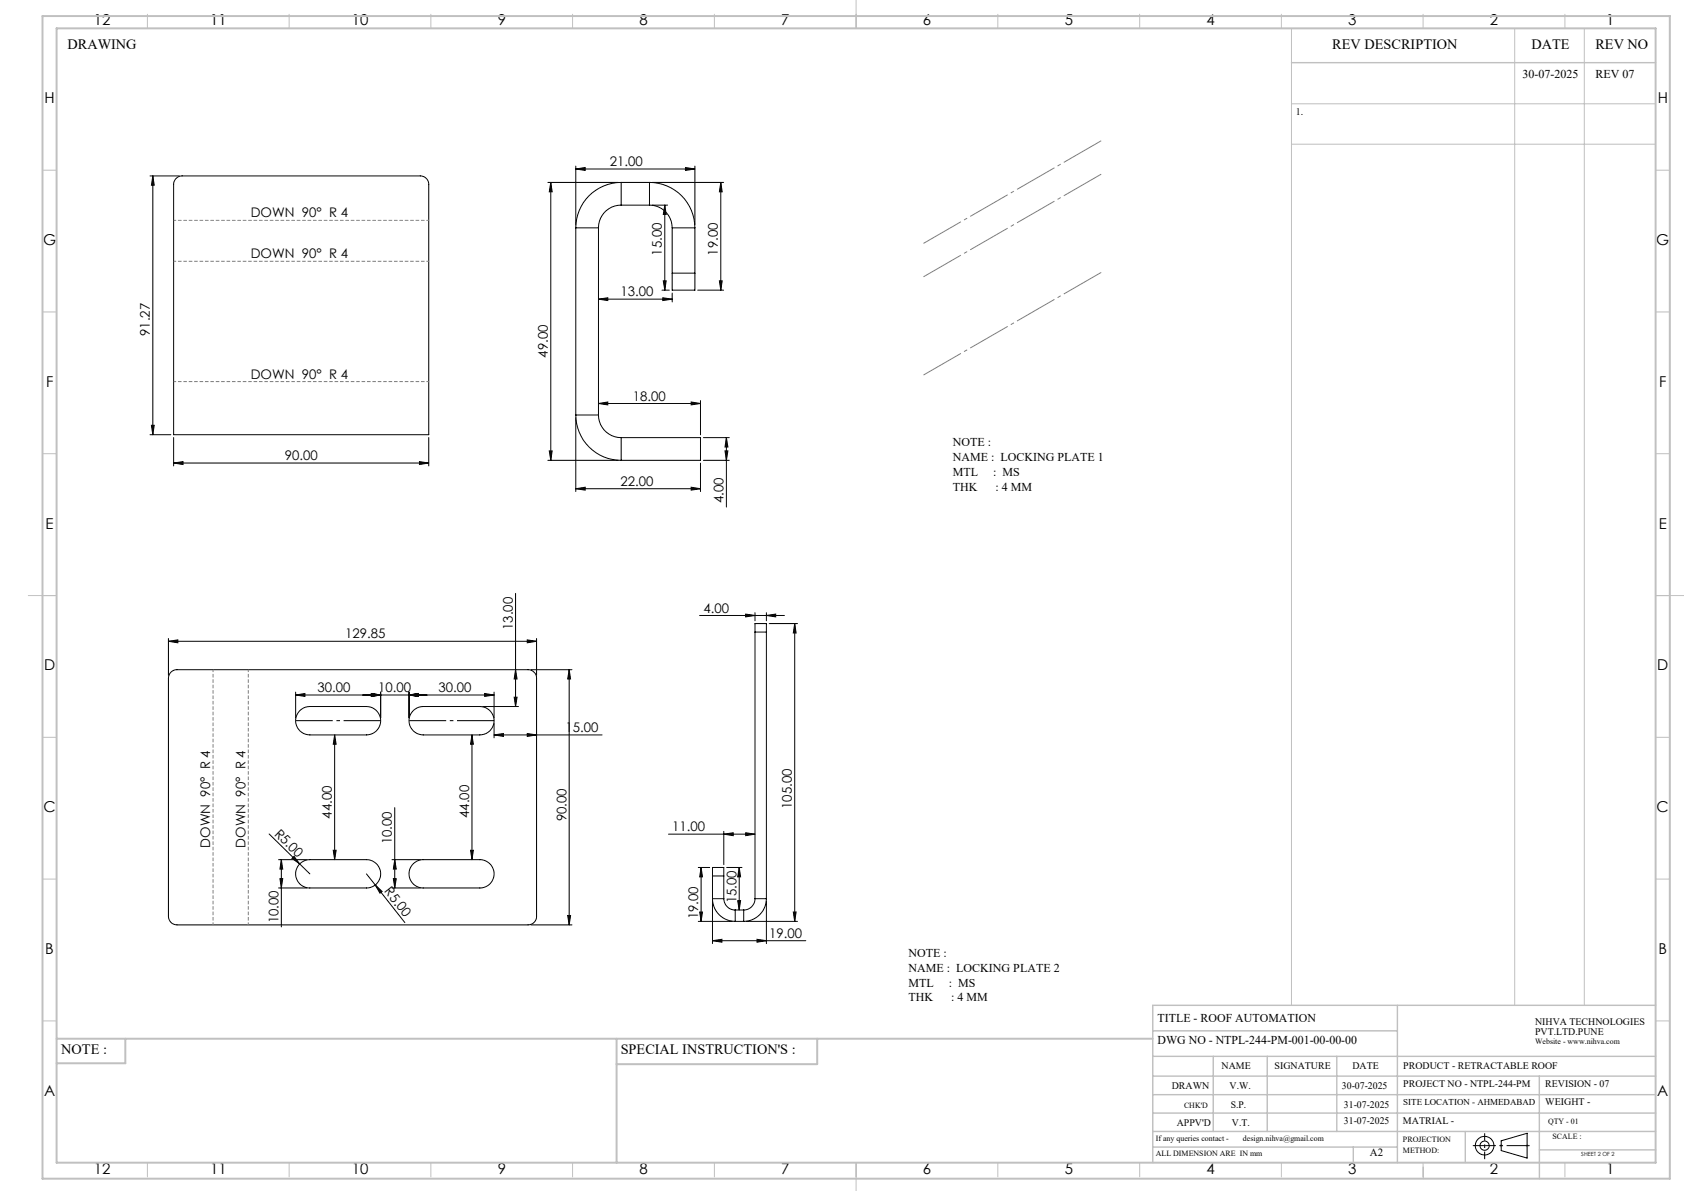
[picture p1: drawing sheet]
<svg xmlns="http://www.w3.org/2000/svg" width="594mm" height="420mm" viewBox="0 0 594 420" stroke-linecap="round" stroke-linejoin="round" font-family="sans-serif">
<g fill="none" stroke="#000" stroke-width=".35">
<path d="M203.1 59.6l3.3-.5v1zM203.1 58.6v20.7M203.1 59.6h42M241.8 59.1l3.3 .5-3.3 .5zM245.1 58.6v20.7M52.9 62h10.4M53.9 62l.5 3.3h-1zM53.9 62v91.3M61.9 63.1l1.3-.9 1-.2h84a2.99 2.99 0 0 1 3 3v88.3h-90v-88.3l.2-1zM193.3 64.3h24.8M194.3 64.3l.5 3.3h-1.1zM194.3 64.3v98"/>
<path d="M219.1 64.3a16 16 0 0 0-16 16M219.1 72.3a8 8 0 0 0-8 8M219.1 64.3v8M219.1 64.3h10M219.1 72.3h10M229.1 72.3a8 8 0 0 1 8 8M229.1 64.3a16 16 0 0 1 16 16M229.1 64.3v8M230.1 64.3h25.1M230.1 72.3h5.4M234.5 72.3l.5 3.3h-1zM234.5 72.3v30"/>
<path d="M254.2 64.3v38M254.2 64.3l.5 3.3h-.9zM203.1 80.3h8M203.1 80.3v66M211.1 80.3v66M234 99h1l-.5 3.3zM237.1 96.3v6h8v-6M237.1 80.3h8M237.1 96.3h8M237.1 80.3v16M245.1 80.3v16M253.8 99h.9l-.5 3.3z"/>
<path d="M211.1 105.5h26M211.1 105.5l3.3-.5v1zM233.5 102.3h2.6M233.8 105l3.3 .5-3.3 .5zM237.1 103.3v3.2M246.1 102.3h9.1M52.9 153.3h7.4M53.4 150h1l-.5 3.3zM61.2 154.3v10M151.2 154.3v10M193.7 159h1.1l-.5 3.3zM203.1 146.3a16 16 0 0 0 16 16"/>
<path d="M203.1 146.3h8M203.1 147.3v26M211.1 146.3a8 8 0 0 0 8 8M211.1 142.3h36M211.1 142.3l3.3-.5v1zM219.1 154.3v8M219.1 154.3h28v8h-28M243.8 141.8l3.3 .5-3.3 .5zM247.1 141.3v12M248.1 154.3h9.1M255.7 159h1.1l-.6 3.3zM256.2 154.3v24.5"/>
<path d="M256.2 154.3l.6 3.3h-1.1zM61.2 163.3l3.4-.5v1zM61.2 163.3h90M148 162.8l3.2 .5-3.2 .5zM193.3 162.3h24.8M203.1 172.3h44M203.1 172.3l3.3-.5v1zM243.8 171.8l3.3 .5-3.3 .5zM247.1 163.3v10M248.1 162.3h9.1M181.9 209.3v39.8M246.8 217h29.9"/>
<path d="M263 216.6l3.3 .4-3.3 .5zM266.3 216.1v2.8M270.3 217l3.3-.4v.9zM270.3 216.1v2.8M271.3 219.9h10M280.3 219.9l.5 3.3h-1zM280.3 219.9v105M59.4 226.1l3.3-.4v1zM59.4 225.2v12.9M59.4 226.1h129.9M60.3 237l1-.6 1.1-.2h123.9a3 3 0 0 1 3 3v84a3 3 0 0 1-3 3h-123.9a3 3 0 0 1-3-3v-84l.3-1.2zM181.9 236.2l.5 3.2h-1z"/>
<path d="M186 225.7l3.3 .4-3.3 .6zM187.3 236.2h14.5M189.3 225.2v12.9M200.8 236.2v90M200.8 236.2l.5 3.2h-1.1zM266.3 222.9v-3h4v3M266.3 222.9h4M266.3 222.9v94M270.3 222.9v94M104.3 244.1v9.1M104.3 245.1h70M104.3 245.1l3.3-.5v1z"/>
<path d="M105.9 250.5l1.9-1.1 1.5-.3h20a5 5 0 0 1 5 5.1 5 5 0 0 1-5 5h-20a5 5 0 0 1-4.7-3.2 5 5 0 0 1 1.3-5.5zM118 259.2v44M118 259.2l.6 3.2h-1.1zM131 244.6l3.3 .5-3.3 .5zM134.3 244.1v9.1M144.3 244.1v9.1M144.3 245.1l3.3-.5v1zM145.9 250.5l1.9-1.1 1.5-.3h20a5 5 0 0 1 5 5.1 5 5 0 0 1-5 5h-20a5 5 0 0 1-4.7-3.2 5 5 0 0 1 1.3-5.5zM166.5 259.2l.5 3.2h-1zM166.5 259.2v44M170.3 249.1h12.6M171 244.6l3.3 .5-3.3 .5z"/>
<path d="M174.3 259.2h38.1M174.3 244.1v9.1M174.3 255.1v5.1M174.3 259.2l3.3-.5v1zM181.4 245.9h1l-.5 3.2zM186 258.7l3.3 .5-3.3 .5zM94.9 294.1l14.4 14.1M117.5 299.8h1.1l-.6 3.4zM139.2 284.8v28.3M166 299.8h1l-.5 3.4zM235.8 294.2h30.5M255.3 294.2l3.3-.5v1z"/>
<path d="M255.3 293.2v11.7M263 293.7l3.3 .5-3.3 .5zM98.2 303.2h10.1M98.2 313.1h10.1M98.7 309.9h1l-.5 3.2zM99.2 303.2l.5 3.3h-1zM99.2 303.2v23.7M103 302.7l.7-.7 2 2.6zM105.9 304.5l1.2-.8 1.4-.5h20.8a5 5 0 0 1 5 5 5 5 0 0 1-5 4.9h-20a5 5 0 0 1-4.7-3.1 5 5 0 0 1 1.3-5.5zM129.3 308.2l3.1 3.9M132.4 312.1l2.4 2.3-.8 .6zM132.4 312.1l10.4 13.2"/>
<path d="M138.3 303.2h10M138.3 313.1h10M138.7 309.9h1.1l-.6 3.2zM139.2 303.2l.6 3.3h-1.1zM145.9 304.5l1.2-.8 1.4-.5h20.8a5 5 0 0 1 5 5 5 5 0 0 1-5 4.9h-20a5 5 0 0 1-4.7-3.1 5 5 0 0 1 1.3-5.5zM246.3 305.9h4M247.3 305.9l.5 3.3h-1zM247.3 305.9v19M251.3 316.9a8 8 0 0 0 8 8M251.3 308.9v-3h4v3M251.3 316.9h4M251.3 308.9h4"/>
<path d="M251.3 308.9v8M251.3 317.9v14.9M255.3 316.9a4 4 0 0 0 4 4M255.3 308.9v8M256.3 305.9h5.4M260.2 317.6h1l-.5 3.3zM260.7 305.9l.5 3.3h-1zM260.7 305.9v15M266.3 316.9a4 4 0 0 1-4 4M266.3 316.9h4M270.3 316.9a8.1 8.1 0 0 1-8 8M270.3 317.9v14.9"/>
<path d="M187.3 326.2h14.5M200.2 322.8h1.1l-.5 3.4zM246.3 324.9h12M246.8 321.6h1l-.5 3.3zM251.3 331.7l3.3-.5v1.1zM251.3 331.7h32.9M259.3 324.9h3M259.3 320.9v4M259.3 320.9h3M262.3 320.9v4M263.3 324.9h18M267 331.2l3.3 .5-3.3 .6z"/>
<path d="M279.8 321.6h1l-.5 3.3zM529.5 402.3l9.2-2.7v8.8l-9.2-2.7z"/>
<circle cx="523.7" cy="404" r="1.62"/>
<circle cx="523.7" cy="404" r="3.3"/>
</g>
<g fill="none" stroke="#c0c0c0" stroke-width=".35">
<path d="M52 5v5M102 5v5M152 5v5M202 5v5M252 5v5M302 0v10M352 5v5M402 5v5M452 5v5M455.5 10v344.5M502 5v5M534.3 10v344.5"/>
<path d="M552 5v5M558.8 10v344.5M455.5 36.6h128.5M455.5 50.9h128.5M15 60h5M584 60h5M15 110h5M584 110h5M15 160h5M584 160h5M10 210h10M584 210h10"/>
<path d="M15 260h5M584 260h5M15 310h5M584 310h5M15 360h5M584 360h5M52 410v5M102 410v5M152 410v5M202 410v5M252 410v5M302 410v10"/>
<path d="M352 410v5M402 410v5M452 410v5M502 410v5M502 411.6v4.1M529 404h1M529.2 403.7l.7 .7M529.5 403.5v1M529.9 403.7l-.7 .7M538.1 404h1.1M538.3 403.7l.7 .7M538.7 403.5v1"/>
<path d="M539 403.7l-.7 .7M552 410v5"/>
</g>
<path d="M519.5 404h20.1" fill="none" stroke="#000" stroke-width=".35" stroke-dasharray="15.2 1.3 1.3 1.3" stroke-dashoffset="7.1" stroke-linecap="butt"/>
<path d="M523.7 408.8v-9.2" fill="none" stroke="#000" stroke-width=".35" stroke-dasharray="15.2 1.3 1.3 1.3" stroke-dashoffset="12.6" stroke-linecap="butt"/>
<path d="M104.3 254.1h30M144.3 254.1h30" fill="none" stroke="#000" stroke-width=".35" stroke-dasharray="15.2 1.3 1.3 1.3" stroke-dashoffset="2.1" stroke-linecap="butt"/>
<path d="M61.3 77.7h90M61.3 92.1h90M151.3 134.6h-90M75.2 326.1v-90M87.6 326.1v-90" fill="none" stroke="#808080" stroke-width=".35" stroke-dasharray="1.3 .6" stroke-dashoffset=".4" stroke-linecap="butt"/>
<path d="M388.9 49.4l-63.6 36.7M388.9 61.1l-63.6 36.8M325.3 132.5l63.6-36.7" fill="none" stroke="#808080" stroke-width=".35" stroke-dasharray="15.2 1.3 1.3 1.3" stroke-dashoffset="-.5" stroke-linecap="butt"/>
<g fill="none" stroke="#c0c0c0" stroke-width=".5">
<path d="M455.5 22.1h128.5M492.9 354.5v55.5M584 354.5h-177.4v55.5M406.6 372.5h177.4M406.6 379.5h177.4M406.6 363.5h86.3M428 372.5v26.5M447 372.5v26.5M471.5 372.5v26.5M543 379.5v36.2M406.6 392.5h177.4M406.6 386h177.4"/>
<path d="M406.6 399h177.4M516.9 399v11M406.6 404.5h86.3M477.3 404.5v5.5M543 405.5h41"/>
</g>
<path d="M15 5.7h574v410h-574zM20 10h564v400h-564zM20 366.3h386.6M44.2 366.3v8.6h-24.2M217.5 366.3v43.7M288.3 366.3v9h-70.8" fill="none" stroke="#c0c0c0" stroke-width=".7"/>
<g fill="#000">
<path d="M103 302.7l.7-.7 2 2.6zM132.4 312.1l2.4 2.3-.8 .6z"/>
<path d="M241.8 59.1l3.3 .5-3.3 .5zM203.1 59.6l3.3-.5v1z"/>
<path d="M53.9 62l.5 3.3h-1zM53.4 150h1l-.5 3.3zM200.8 236.2l.5 3.2h-1.1zM200.2 322.8h1.1l-.5 3.4zM166.5 259.2l.5 3.2h-1zM166 299.8h1l-.5 3.4zM99.2 303.2l.5 3.3h-1zM98.7 309.9h1l-.5 3.2z"/>
<path d="M194.3 64.3l.5 3.3h-1.1zM193.7 159h1.1l-.5 3.3zM234.5 72.3l.5 3.3h-1zM234 99h1l-.5 3.3zM256.2 154.3l.6 3.3h-1.1zM255.7 159h1.1l-.6 3.3zM280.3 219.9l.5 3.3h-1zM279.8 321.6h1l-.5 3.3z"/>
<path d="M211.1 105.5l3.3-.5v1zM233.8 105l3.3 .5-3.3 .5zM211.1 142.3l3.3-.5v1zM243.8 141.8l3.3 .5-3.3 .5zM203.1 172.3l3.3-.5v1zM243.8 171.8l3.3 .5-3.3 .5zM104.3 245.1l3.3-.5v1zM131 244.6l3.3 .5-3.3 .5zM131 244.6l3.3 .5-3.3 .5zM144.3 245.1l3.3-.5v1zM144.3 245.1l3.3-.5v1zM171 244.6l3.3 .5-3.3 .5zM174.3 259.2l3.3-.5v1zM186 258.7l3.3 .5-3.3 .5z"/>
<path d="M253.8 99h.9l-.5 3.3zM254.2 64.3l.5 3.3h-.9z"/>
<path d="M61.2 163.3l3.4-.5v1zM148 162.8l3.2 .5-3.2 .5z"/>
<path d="M270.3 217l3.3-.4v.9zM263 216.6l3.3 .4-3.3 .5z"/>
<path d="M59.4 226.1l3.3-.4v1zM186 225.7l3.3 .4-3.3 .6z"/>
<path d="M181.4 245.9h1l-.5 3.2zM181.9 236.2l.5 3.2h-1z"/>
<path d="M255.3 294.2l3.3-.5v1zM263 293.7l3.3 .5-3.3 .5z"/>
<path d="M139.2 303.2l.6 3.3h-1.1zM138.7 309.9h1.1l-.6 3.2zM118 259.2l.6 3.2h-1.1zM117.5 299.8h1.1l-.6 3.4z"/>
<path d="M260.7 305.9l.5 3.3h-1zM260.2 317.6h1l-.5 3.3z"/>
<path d="M246.8 321.6h1l-.5 3.3zM247.3 305.9l.5 3.3h-1z"/>
<path d="M251.3 331.7l3.3-.5v1.1zM267 331.2l3.3 .5-3.3 .6z"/>
</g>
<g font-size="5.3">
<text x="33.1" y="8.9">12</text>
<text x="74.1" y="8.9">11</text>
<text x="124.1" y="8.9">10</text>
<text x="175.6" y="8.9">9</text>
<text x="225.6" y="8.9">8</text>
<text x="275.6" y="8.9">7</text>
<text x="325.6" y="8.9">6</text>
<text x="375.6" y="8.9">5</text>
<text x="425.6" y="8.9">4</text>
<text x="475.6" y="8.9">3</text>
<text x="525.6" y="8.9">2</text>
<text x="566.6" y="8.9">1</text>
<text x="15.7" y="36.4">H</text>
<text x="584.7" y="36.4">H</text>
<text x="15.2" y="86.4">G</text>
<text x="584.2" y="86.4">G</text>
<text x="16.2" y="136.4">F</text>
<text x="585.2" y="136.4">F</text>
<text x="16.1" y="186.4">E</text>
<text x="585.1" y="186.4">E</text>
<text x="15.5" y="236.4">D</text>
<text x="584.5" y="236.4">D</text>
<text x="15.4" y="286.4">C</text>
<text x="584.4" y="286.4">C</text>
<text x="16" y="336.4">B</text>
<text x="585" y="336.4">B</text>
<text x="15.5" y="386.4">A</text>
<text x="584.5" y="386.4">A</text>
<text x="33.1" y="413.9">12</text>
<text x="74.1" y="413.9">11</text>
<text x="124.1" y="413.9">10</text>
<text x="175.6" y="413.9">9</text>
<text x="225.6" y="413.9">8</text>
<text x="275.6" y="413.9">7</text>
<text x="325.6" y="413.9">6</text>
<text x="375.6" y="413.9">5</text>
<text x="425.6" y="413.9">4</text>
<text x="475.6" y="413.9">3</text>
<text x="525.6" y="413.9">2</text>
<text x="566.6" y="413.9">1</text>
</g>
<g font-size="5">
<text x="23.8" y="17.2">DRAWING</text>
<text x="470" y="17.4">REV DESCRIPTION</text>
<text x="540.2" y="17.4">DATE</text>
<text x="562.8" y="17.4">REV NO</text>
<text x="21.6" y="371.8">NOTE :</text>
<text x="218.9" y="371.8">SPECIAL INSTRUCTION'S :</text>
</g>
<g font-size="4.7">
<text x="215.1" y="58.6">21.00</text>
<text x="88.4" y="76.6">DOWN 90° R 4</text>
<text x="88.4" y="91.2">DOWN 90° R 4</text>
<text x="233.5" y="90.1" transform="rotate(-90 233.5 90.1)">15.00</text>
<text x="253.3" y="90.1" transform="rotate(-90 253.3 90.1)">19.00</text>
<text x="218.9" y="104.5">13.00</text>
<text x="52.9" y="118.5" transform="rotate(-90 52.9 118.5)">91.27</text>
<text x="193.3" y="126.2" transform="rotate(-90 193.3 126.2)">49.00</text>
<text x="88.4" y="133.6">DOWN 90° R 4</text>
<text x="223.3" y="141.2">18.00</text>
<text x="100.4" y="162.3">90.00</text>
<text x="218.9" y="171.3">22.00</text>
<text x="255.2" y="177.5" transform="rotate(-90 255.2 177.5)">4.00</text>
<text x="248.1" y="216">4.00</text>
<text x="121.8" y="225.1">129.85</text>
<text x="180.9" y="222.2" transform="rotate(-90 180.9 222.2)">13.00</text>
<text x="112" y="244">30.00</text>
<text x="133.4" y="244">10.00</text>
<text x="154.7" y="244">30.00</text>
<text x="199.5" y="258.1">15.00</text>
<text x="279.3" y="285.3" transform="rotate(-90 279.3 285.3)">105.00</text>
<text x="117" y="288.7" transform="rotate(-90 117 288.7)">44.00</text>
<text x="165.5" y="288.5" transform="rotate(-90 165.5 288.5)">44.00</text>
<text x="199.8" y="289.7" transform="rotate(-90 199.8 289.7)">90.00</text>
<text x="237.1" y="293.1">11.00</text>
<text x="74.2" y="299" transform="rotate(-90 74.2 299)">DOWN 90° R 4</text>
<text x="86.6" y="299" transform="rotate(-90 86.6 299)">DOWN 90° R 4</text>
<text x="96.5" y="294.3" transform="rotate(44 96.5 294.3)">R5.00</text>
<text x="138.3" y="297.7" transform="rotate(-90 138.3 297.7)">10.00</text>
<text x="135.4" y="314.4" transform="rotate(52 135.4 314.4)">R5.00</text>
<text x="259.7" y="318.6" transform="rotate(-90 259.7 318.6)">15.00</text>
<text x="98.2" y="325.6" transform="rotate(-90 98.2 325.6)">10.00</text>
<text x="246.3" y="324.2" transform="rotate(-90 246.3 324.2)">19.00</text>
<text x="271.3" y="330.7">19.00</text>
</g>
<g font-size="4.2">
<text x="537.1" y="27.6">30-07-2025</text>
<text x="562.8" y="27.6">REV 07</text>
<text x="336.1" y="157.4">NOTE :</text>
<text x="336.1" y="162.6">NAME : LOCKING PLATE 1</text>
<text x="336.1" y="167.9">MTL</text>
<text x="350.3" y="167.9">: MS</text>
<text x="336.1" y="173.1">THK</text>
<text x="351.1" y="173.1">: 4 MM</text>
<text x="320.5" y="337.4">NOTE :</text>
<text x="320.5" y="342.7">NAME : LOCKING PLATE 2</text>
<text x="320.5" y="347.9">MTL</text>
<text x="334.7" y="347.9">: MS</text>
<text x="320.5" y="353.1">THK</text>
<text x="335.6" y="353.1">: 4 MM</text>
<text x="408.3" y="360.3">TITLE - ROOF AUTOMATION</text>
<text x="408.3" y="368.2">DWG NO - NTPL-244-PM-001-00-00-00</text>
</g>
<text font-size="3.9" x="483.2" y="407.7">A2</text>
<g font-size="3.5">
<text x="457" y="40.6">1.</text>
<text x="541.5" y="361.3">NIHVA TECHNOLOGIES</text>
<text x="541.5" y="364.9">PVT.LTD.PUNE</text>
<text x="430.9" y="377">NAME</text>
<text x="449.6" y="377">SIGNATURE</text>
<text x="477" y="377">DATE</text>
<text x="495" y="377">PRODUCT - RETRACTABLE ROOF</text>
<text x="495" y="383.3">PROJECT NO - NTPL-244-PM</text>
<text x="545.1" y="383.3">REVISION - 07</text>
<text x="413.3" y="384.1">DRAWN</text>
<text x="433.7" y="384.1">V.W.</text>
<text x="473.3" y="384.1">30-07-2025</text>
<text x="545.1" y="389.8">WEIGHT -</text>
<text x="434.1" y="390.6">S.P.</text>
<text x="474.1" y="390.6">31-07-2025</text>
<text x="415.1" y="396.9">APPV'D</text>
<text x="434.6" y="396.9">V.T.</text>
<text x="474.1" y="396.5">31-07-2025</text>
<text x="494.8" y="396.5">MATRIAL -</text>
</g>
<text font-size="3.2" x="495" y="389.6">SITE LOCATION - AHMEDABAD</text>
<g font-size="2.8">
<text x="541.5" y="368.3">Website - www.nihva.com</text>
<text x="417.6" y="390.6">CHK'D</text>
<text x="546.1" y="396.5">QTY - 01</text>
<text x="547.6" y="401.7">SCALE :</text>
<text x="407.7" y="402.2">If any queries contact -</text>
<text x="407.7" y="407.7">ALL DIMENSION ARE IN mm</text>
<text x="438.4" y="402.2">design.nihva@gmail.com</text>
<text x="494.8" y="402.7">PROJECTION</text>
<text x="494.8" y="406.5">METHOD:</text>
</g>
<text font-size="2" x="557.8" y="407.8">SHEET 2 OF 2</text>
</svg>
